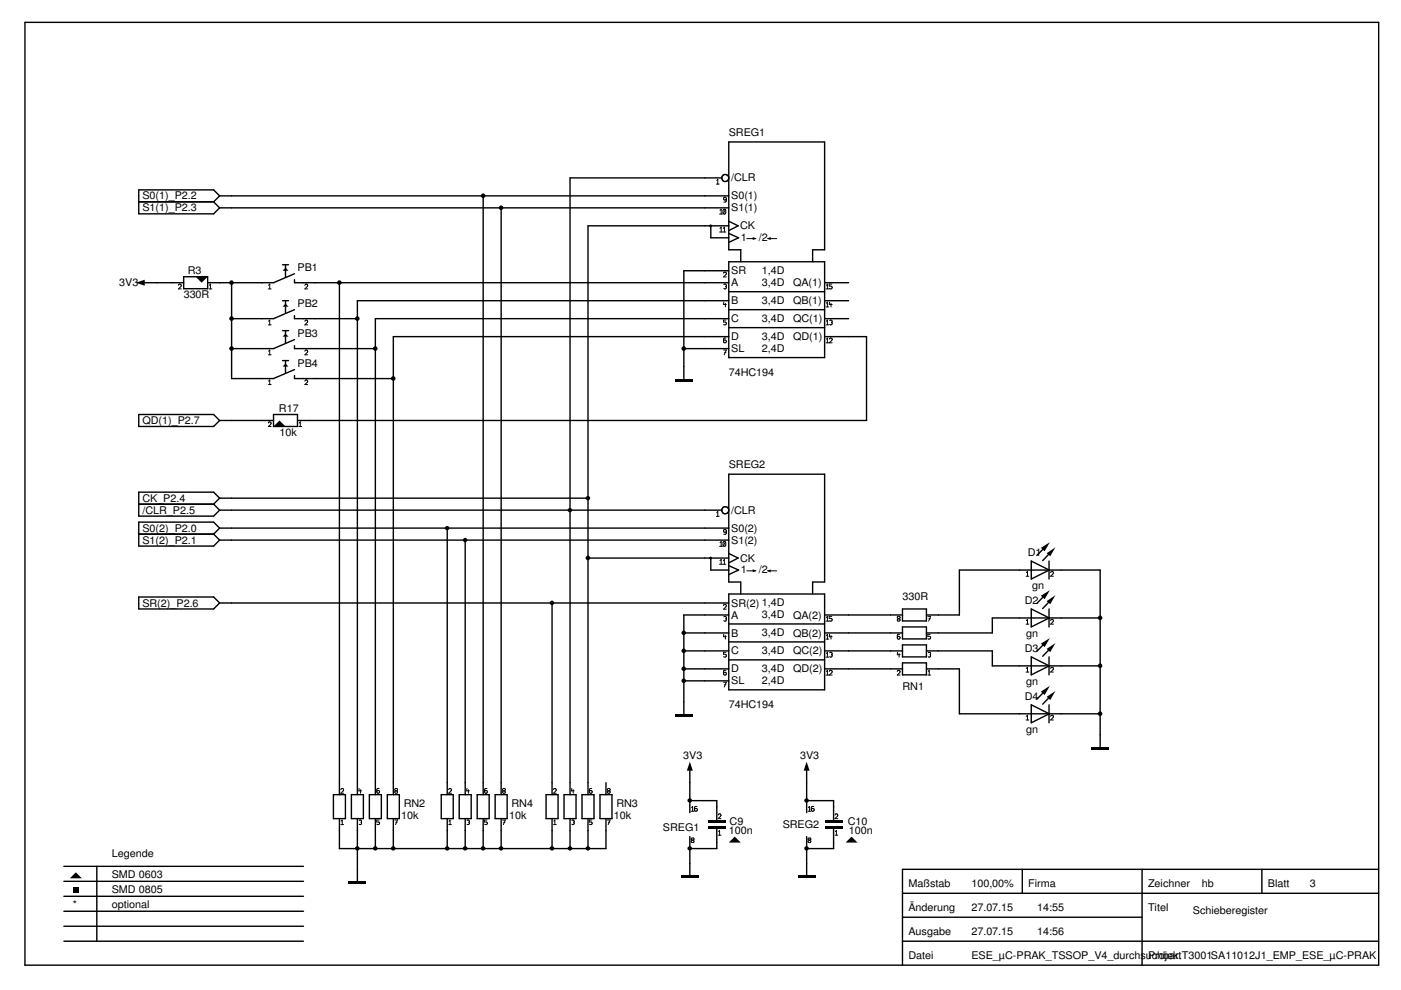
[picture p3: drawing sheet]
<svg xmlns="http://www.w3.org/2000/svg" width="297mm" height="210mm" viewBox="0 0 297 210" stroke-linecap="round" stroke-linejoin="round" font-family="sans-serif">
<g fill="#000">
<path d="M41.5 58.7h2.5l-1.2 1.2zM59.9 57.4l.6-.6 .7 .6zM159.6 50.2l.8 .4-.8 .3zM162.6 50.6l.8-.4v.7zM28.8 59.9l1.9-.6v1.3zM59.9 77.7l.6-.6 .7 .6zM59.9 71.4l.6-.7 .7 .7zM59.9 65l.6-.6 .7 .6zM58 90.4l1.3-1.2 1.2 1.2zM220.7 116.2l1.9-1.2-1.1 1.9zM221.9 117.3l1.9-1.3-1.1 1.9zM159.6 120.7l.8 .3-.8 .3z"/>
<path d="M162.6 121l.8-.3v.7zM220.7 126.3l1.9-1.2-1.1 1.9zM220.7 136.5l1.9-1.2-1.1 1.9zM221.9 127.5l1.9-1.3-1.1 1.9zM221.9 137.6l1.9-1.2-1.1 1.9zM220.7 146.6l1.9-1.2-1.1 2zM221.9 147.7l1.9-1.2-1.1 1.9zM146.3 161.5l.6 1.9h-1.3zM154.5 178.6l1.3-1.2 1.3 1.2zM171 161.5l.7 1.9h-1.3zM179.3 178.6l1.2-1.2 1.3 1.2zM14.8 186.2l1.3-1.2 1.3 1.2z"/>
<path d="M143.1 80.3h3.8v.6h-3.8z" fill-rule="evenodd"/>
<path d="M143.1 151.3h3.8v.7h-3.8z" fill-rule="evenodd"/>
<path d="M231.3 158.3h3.9v.7h-3.9z" fill-rule="evenodd"/>
<path d="M150.1 173.9h3.8v.6h-3.8z" fill-rule="evenodd"/>
<path d="M150.1 175.1h3.8v.7h-3.8z" fill-rule="evenodd"/>
<path d="M174.8 173.9h3.8v.6h-3.8z" fill-rule="evenodd"/>
<path d="M174.8 175.1h3.8v.7h-3.8z" fill-rule="evenodd"/>
<path d="M15.4 188.1h1.3v1.3h-1.3z" fill-rule="evenodd"/>
<path d="M73.9 186.9h3.8v.6h-3.8z" fill-rule="evenodd"/>
<path d="M144.4 185.6h3.8v.6h-3.8z" fill-rule="evenodd"/>
<path d="M169.1 185.6h3.8v.6h-3.8z" fill-rule="evenodd"/>
<circle cx="49.1" cy="59.9" r=".49"/>
<circle cx="71.9" cy="59.9" r=".49"/>
<circle cx="102.4" cy="41.5" r=".49"/>
<circle cx="106.2" cy="44" r=".49"/>
<circle cx="150.7" cy="47.9" r=".3"/>
<circle cx="49.1" cy="67.5" r=".49"/>
<circle cx="49.1" cy="73.9" r=".49"/>
<circle cx="75.8" cy="67.5" r=".49"/>
<circle cx="79.6" cy="73.9" r=".49"/>
<circle cx="145" cy="73.9" r=".49"/>
<circle cx="83.4" cy="80.2" r=".49"/>
<circle cx="94.8" cy="112" r=".48"/>
<circle cx="98.6" cy="114.5" r=".48"/>
<circle cx="120.8" cy="108.2" r=".48"/>
<circle cx="124.6" cy="118.3" r=".49"/>
<circle cx="124.7" cy="105.6" r=".48"/>
<circle cx="150.7" cy="118.3" r=".3"/>
<circle cx="117" cy="127.8" r=".49"/>
<circle cx="145" cy="138" r=".49"/>
<circle cx="145" cy="134.2" r=".49"/>
<circle cx="233.2" cy="131" r=".49"/>
<circle cx="145" cy="141.8" r=".49"/>
<circle cx="145" cy="144.3" r=".49"/>
<circle cx="233.2" cy="141.2" r=".49"/>
<circle cx="233.2" cy="151.3" r=".49"/>
<circle cx="75.8" cy="179.9" r=".48"/>
<circle cx="79.6" cy="179.9" r=".48"/>
<circle cx="83.4" cy="179.9" r=".48"/>
<circle cx="94.8" cy="179.9" r=".48"/>
<circle cx="98.6" cy="179.9" r=".48"/>
<circle cx="102.4" cy="179.9" r=".48"/>
<circle cx="106.2" cy="179.9" r=".48"/>
<circle cx="117" cy="179.9" r=".48"/>
<circle cx="120.8" cy="179.9" r=".48"/>
<circle cx="124.7" cy="179.9" r=".48"/>
<circle cx="146.2" cy="179.9" r=".48"/>
<circle cx="146.2" cy="169.7" r=".48"/>
<circle cx="171" cy="179.9" r=".48"/>
<circle cx="171" cy="169.7" r=".48"/>
</g>
<g fill="none" stroke="#000" stroke-width=".3">
<path d="M5.3 4.7h287v199.9h-287zM153 37.7h-32.1v130.8M29.4 42.8h15.9M30.7 59.9h8.2M38.9 58.7h5.1v2.5h-5.1zM45.3 42.8l1.3 1.3M46.6 41.5l-1.3-1.2h-15.9v5h15.9l1.3-1.2M46.6 44.1h107.9M46.6 41.5h107.9M46.6 41.5l-1.3 1.3M49.1 59.9v20.4h8.9l4.4-1.9M59.9 56.1h1.3"/>
<path d="M60.5 56.1v2.6M62.4 58l-4.4 1.9h-14M62.4 59.3v.6h92.1M72 59.9v108.6M102.4 41.5v127M106.3 44.1v124.4M150.7 47.9v2.5h3.8M154.5 57.4h-9.5v22.9M154.5 47.9h-29.8v120.6M154.5 55.5h20.3v20.3h-20.3zM154.5 46.9l2 1-2 1M154.5 49.5l2.1 .9-2.1 1"/>
<path d="M157.1 55.5v-2.5h-2.6v-22.9h20.3v22.9h-2.5v2.5M174.8 59.9h5.1M59.9 76.5h1.3M59.9 70.1h1.3M59.9 63.8h1.3M60.5 63.8v2.5M60.5 70.1v2.6M60.5 76.5v2.5M62.4 79.6v.7h21M62.4 66.9v.7h13.4M62.4 73.3v.6h17.2M62.4 72l-4.4 1.9h-8.9"/>
<path d="M62.4 65.7l-4.4 1.9h-8.9M145 73.9h9.5M154.5 67.6h-74.9v100.9M154.5 63.8h-78.7v104.7M154.5 71.4h-71.1v97.1M154.5 69.5h20.3M154.5 65.7h20.3M154.5 61.8h20.3M174.8 71.4h8.9v17.8h-120.6M174.8 67.6h5.1M174.8 63.8h5.1M29.4 87.9h15.9l1.3 1.3-1.3 1.2h-15.9z"/>
<path d="M46.6 89.2h11.4M58 87.9h5.1v2.5h-5.1zM29.4 106.9h15.9M29.4 113.2h15.9M45.3 106.9l1.3 1.3M45.3 113.2l1.3 1.3M46.6 108.2h106.4M46.6 105.6l-1.3-1.2h-15.9v5h15.9l1.3-1.2M46.6 112l-1.3-1.3h-15.9v5.1h15.9l1.3-1.3M46.6 105.6h78.1M46.6 105.6l-1.3 1.3M46.6 114.5h107.9"/>
<path d="M46.6 112h107.9M46.6 112l-1.3 1.2M94.8 112v56.5M98.6 114.5v54M124.7 118.3h29.8M150.7 118.3v2.6h3.8M154.5 117.3l2 1-2 1M154.5 119.9l2.1 1-2.1 .9M218.6 119l3.9 1.9-3.9 1.9zM221.7 115.9l-1.9 1.9M222.4 119v3.8M222.9 117l-1.8 1.9"/>
<path d="M29.4 126.6h15.9l1.3 1.2-1.3 1.3h-15.9zM46.6 127.8h107.9M117 127.8v40.7M145 134.2h9.5M145 138h9.5M154.5 130.4h-9.5v20.9M154.5 125.9h20.3v20.4h-20.3zM154.5 139.9h20.3M154.5 136.1h20.3M154.5 132.3h20.3M157.1 125.9v-2.5h-2.6v-22.9h20.3v22.9h-2.5v2.5M174.8 130.4h16.5"/>
<path d="M174.8 134.2h16.5M174.8 138h16.5M191.3 129.1h5.1v2.6h-5.1zM191.3 132.9h5.1v2.6h-5.1zM191.3 136.7h5.1v2.6h-5.1zM196.4 130.4h7v-9.5h29.9v37.4M196.4 138h14v3.2h22.9M218.6 129.1l3.9 1.9-3.9 1.9zM218.6 139.3l3.9 1.9-3.9 1.9zM221.7 126.1l-1.9 1.8M221.7 136.2l-1.9 1.9M222.4 129.1v3.8"/>
<path d="M222.4 139.3v3.8M222.9 127.1l-1.8 1.9M222.9 137.3l-1.8 1.8M233.3 131h-22.9v3.2h-14M145 141.8h9.5M145 144.4h9.5M174.8 141.8h16.5M191.3 140.5h5.1v2.6h-5.1zM196.4 141.8h7v9.5h29.9M218.6 149.4l3.9 1.9-3.9 1.9zM221.7 146.4l-1.9 1.9M222.4 149.4v3.8"/>
<path d="M222.9 147.4l-1.8 1.9M70.7 168.5h2.5v5.1h-2.5zM72 173.6v6.3h56.5v-6.3M74.5 168.5h2.5v5.1h-2.5zM75.8 173.6v13.3M78.3 168.5h2.6v5.1h-2.6zM79.6 173.6v6.3M82.1 168.5h2.6v5.1h-2.6zM83.4 173.6v6.3M93.6 168.5h2.5v5.1h-2.5zM94.8 173.6v6.3M97.4 168.5h2.5v5.1h-2.5z"/>
<path d="M98.6 173.6v6.3M101.2 168.5h2.5v5.1h-2.5zM102.4 173.6v6.3M105 168.5h2.5v5.1h-2.5zM106.3 173.6v6.3M115.8 168.5h2.5v5.1h-2.5zM117 173.6v6.3M119.6 168.5h2.5v5.1h-2.5zM120.9 173.6v6.3M123.4 168.5h2.5v5.1h-2.5zM124.7 173.6v6.3M127.2 168.5h2.5v5.1h-2.5z"/>
<path d="M128.5 165.9v2.6M146.3 163.4v8.9M146.3 177.4v8.2M146.3 169.8h5.7v4.1M152 175.8v4.1h-5.7M171 163.4v8.9M171 177.4v8.2M171 169.8h5.7v4.1M176.7 175.8v4.1h-5.7M13.5 199.6h50.8M13.5 196.4h50.8M13.5 193.2h50.8"/>
<path d="M13.5 190h50.8M13.5 186.9h50.8M13.5 183.7h50.8M20.5 183.7v15.9M191.3 199.6h101M191.3 194.5h50.8M191.3 189.4h101M216.7 184.3v5.1M242.1 184.3v20.3M267.5 184.3v5.1M292.3 184.3h-101v20.3"/>
<circle cx="153.8" cy="37.7" r=".75"/>
<circle cx="153.8" cy="108.2" r=".75"/>
</g>
<g fill="none" stroke="#000" stroke-width=".21">
<path d="M151.9 39h.6M152 38.3l.2-.3v1M152.6 45.4h.6M152.6 49.2h.6M152.7 44.6l.2-.2v1M152.7 48.4l.2-.2v1M153.3 49.2h.6M153.4 48.4l.2-.2v1M153.4 58l.2-.3 .3 .1v.4l-.5 .5h.6M153.8 44.4h-.4v.9M153.8 44.4l.1 .7-.2 .3-.3-.1M153.8 44.4l-.4 .9"/>
<path d="M154 42.2l-.4 .2-.1-.1v-.4l.3-.1 .2 .3-.1 .7h-.4M158.3 50.6h1.9M162.8 50.6h1.9M37.8 60.5l.1-.2a.32 .32 0 0 1 .3 0 .32 .32 0 0 1 .2 .3l-.6 .7h.6M44.3 61.3h.6M44.4 60.5l.2-.3v1.1M56.9 61.3h.6M56.9 75.2h.6M56.9 68.9h.6M56.9 60.5l.3-.3v1.1M56.9 68.1l.3-.2v1M56.9 74.5l.3-.3v1"/>
<path d="M64.6 60.5l.3-.3 .2 .1v.4l-.5 .6h.6M64.6 68.1l.3-.2h.2v.5l-.5 .5h.6M64.6 74.5l.3-.3 .2 .1v.4l-.5 .5h.6M153.4 74.2h.6l-.5 1M153.5 60.3h.4v.4M153.5 64.1l-.1 .5h.6M153.6 74.7h.3M153.8 64.3v.8M153.8 60.7h.1M153.9 60.7v.5h-.4M153.9 67.9h-.5v.4h.4l.2 .2-.2 .4-.4-.1M153.9 71.7h-.3l-.2 .2 .1 .7h.4l.1-.3-.2-.2-.3 .1-.1 .1"/>
<path d="M175.1 61.3h.6M175.1 68.9h.6M175.1 65.1h.6M175.1 72.7h.6M175.2 60.5l.2-.3v1.1M175.2 64.3l.2-.2v1M175.2 68.1l.2-.2v1M175.2 71.9l.2-.2v1M175.8 71.9a.32 .32 0 0 1 .4-.2 .32 .32 0 0 1 .2 .3l-.6 .7h.6M175.9 67.9a.32 .32 0 0 1 .4 0 .32 .32 0 0 1 .1 .3v.2M175.9 64.1l-.1 .5h.6M176.2 64.3v.8"/>
<path d="M176.3 68.4h.1M176.4 60.2h-.6v.5h.6v.3a.39 .39 0 0 1-.6 .2M176.4 68.4v.2a.33 .33 0 0 1-.5 .2M56.9 89.7v-.2a.32 .32 0 0 1 .4 0 .32 .32 0 0 1 .2 .3l-.6 .6h.6M56.9 81.5h.6M56.9 80.8l.3-.2v.9M63.4 90.4h.6M63.5 89.7l.2-.2v.9M64.6 80.8l.3-.2h.2v.5l-.5 .4h.6M151.9 109.5h.6M152 108.7l.2-.2v1M152.6 115.8h.6"/>
<path d="M152.6 119.6h.6M152.7 115.1l.2-.3v1M152.7 118.9l.2-.3v1M153.3 119.6h.6M153.4 118.9l.2-.3v1M153.8 114.9l.1 .7-.2 .2-.3-.1M153.8 114.9h-.4v.8M153.8 114.9l-.4 .8M154 112.6l-.4 .3-.1-.1v-.4l.3-.1 .2 .2-.1 .7-.4 .1M153.4 128.4l.2-.3 .3 .1v.5l-.5 .5h.6M153.5 130.8h.4v.4M153.5 134.5l-.1 .5h.6"/>
<path d="M153.8 134.7v.8M153.8 131.2h.1M153.9 131.2v.4h-.4M153.9 138.3h-.5v.4h.4l.2 .3-.2 .3-.4-.1M158.3 121h1.9M162.8 121h1.9M175.1 131.7h.6M175.1 135.5h.6M175.1 139.3h.6M175.2 130.9l.2-.2v1M175.2 134.7l.2-.2v1M175.2 138.6l.2-.3v1"/>
<path d="M175.9 138.4a.32 .32 0 0 1 .4-.1 .32 .32 0 0 1 .1 .3v.2M175.9 134.5l-.1 .5h.6M176.2 134.7v.8M176.3 138.8h.1M176.4 130.7h-.6v.4l.6 .1v.2a.39 .39 0 0 1-.6 .2M176.4 138.8v.3a.33 .33 0 0 1-.5 .1M190.3 138.3l-.1 .5h.6M190.4 130.7l.4 .2v.1l-.6 .4 .2 .3h.3l.1-.3-.6-.4zM190.6 138.6v.7M190.8 134.5h-.3l-.3 .2 .1 .7h.5v-.2l-.2-.3-.3 .1-.1 .2M196.7 130.7h.6l-.4 1M196.8 138.4h.4v.4"/>
<path d="M196.9 131.2h.3M197.2 138.8h.1M197.2 134.5h-.5v.4h.4l.2 .3-.2 .3-.4-.1M197.2 138.8v.4h-.4M217.5 122.2h.6M217.5 132.3h.6M217.6 121.4l.2-.2v1M217.6 131.6l.2-.3v1M222.8 121.4l.2-.2h.3v.5l-.5 .5h.5M222.8 131.6l.2-.3 .3 .1v.4l-.5 .5h.5M153.4 144.7h.6l-.5 1M153.6 145.2h.3"/>
<path d="M153.9 142.1h-.3l-.2 .3 .1 .6h.4l.1-.2-.2-.3-.3 .1-.1 .2M175.1 143.1h.6M175.2 142.4l.2-.3v1M175.8 142.4a.32 .32 0 0 1 .4-.3 .32 .32 0 0 1 .2 .4l-.6 .6h.6M190.2 142.4l.3-.3 .3 .1v.4l-.6 .5h.6M196.7 143.1h.6M196.8 142.4l.2-.3v1M217.5 142.5h.6M217.5 152.7h.6M217.6 141.7l.2-.2v1M217.6 151.9l.2-.3v1.1M222.8 141.7l.2-.2 .3 .1v.4l-.5 .5h.5"/>
<path d="M222.8 151.9l.2-.3 .3 .1v.4l-.5 .6h.5M72.3 167.4l.2-.2 .3 .1v.4l-.5 .5h.6M72.3 174.8h.6M72.3 174.1l.3-.2v.9M76.2 173.9h.4v.4M76.2 167.2l-.1 .5h.6M76.5 167.4v.8M76.5 174.3h.1M76.6 174.3v.5h-.4M80.4 167.2h-.3l-.2 .2 .1 .7h.4l.1-.2-.2-.3-.4 .3M80.4 173.9h-.5v.4h.5l.1 .2-.2 .3h-.4M83.7 167.3l.2-.1h.3l.1 .1v.2l-.6 .4 .2 .3h.3l.1-.3-.6-.4z"/>
<path d="M83.7 173.9h.6l-.4 .9M83.9 174.3h.3M95.1 167.4l.2-.2 .3 .1v.4l-.5 .5h.6M95.1 174.8h.6M95.2 174.1l.2-.2v.9M99 173.9h.4v.4M99 167.2l-.1 .5h.6M99.3 167.4v.8M99.4 174.3h.1M99.4 174.3v.5h-.4M103.2 167.2h-.2l-.3 .2 .1 .7h.4l.1-.2-.2-.3-.4 .3M103.2 173.9h-.5v.4h.5l.1 .2-.2 .3h-.4"/>
<path d="M106.5 167.3l.2-.1h.3l.1 .1v.2l-.6 .4 .2 .3h.3l.1-.3-.6-.4zM106.5 173.9h.6l-.4 .9M106.8 174.3h.3M117.3 167.4l.3-.2 .3 .1v.4l-.6 .5h.6M117.3 174.8h.6M117.4 174.1l.2-.2v.9M121.2 173.9h.5v.4M121.2 167.2v.5h.5M121.5 167.4v.8M121.6 174.3h.1M121.7 174.3v.5h-.5M125.5 167.2h-.3l-.2 .2v.7h.5l.1-.2-.3-.3-.3 .3"/>
<path d="M125.5 173.9h-.5v.4h.5l.1 .2-.3 .3h-.3M128.8 173.9h.6l-.5 .9M128.9 167.2l-.1 .3 .6 .4-.2 .3-.4-.2v-.1l.6-.4-.2-.3zM129 174.3h.3M146.6 172h.5M146.6 171.2l.3-.2v1M146.7 177.7l-.1 .3 .5 .3-.1 .3-.4-.1v-.2l.5-.3-.1-.3zM147.8 171l-.5 .1-.1 .6a.32 .32 0 0 0 .4 .3 .32 .32 0 0 0 .3-.3 .32 .32 0 0 0-.4-.3 .32 .32 0 0 0-.3 .3M152.3 172.8l.2-.2h.3v.5l-.5 .5h.6M152.3 177.1h.6M152.4 176.3l.2-.2v1M171.3 172h.6"/>
<path d="M171.4 171.2l.2-.2v1M171.5 177.7l-.2 .3 .6 .3-.1 .3-.5-.1v-.2l.6-.3-.1-.3zM172.5 171l-.4 .1-.1 .6a.32 .32 0 0 0 .4 .3 .32 .32 0 0 0 .2-.3 .32 .32 0 0 0-.3-.3 .32 .32 0 0 0-.3 .3M177 172.8l.2-.2h.3v.5l-.5 .5h.6M177 177.1h.6M177.1 176.3l.2-.2v1"/>
</g>
<g font-size="2.2">
<text x="154.5" y="28.8">SREG1</text>
<text x="155" y="38.5">/CLR</text>
<text x="30.2" y="44.8">S1(1)_P2.3</text>
<text x="30.2" y="42.3">S0(1)_P2.2</text>
<text x="155" y="42.3">S0(1)</text>
<text x="155" y="44.8">S1(1)</text>
<text x="156.9" y="48.6">CK</text>
<text x="157.1" y="51.1">1</text>
<text x="160.9" y="51.1">/2</text>
<text x="39.8" y="58.2">R3</text>
<text x="63.1" y="57.4">PB1</text>
<text x="155" y="58.2">SR</text>
<text x="161.5" y="58">1,4D</text>
<text x="25.3" y="60.7">3V3</text>
<text x="38.9" y="63.2">330R</text>
<text x="63.1" y="65">PB2</text>
<text x="155" y="64.5">B</text>
<text x="155" y="60.7">A</text>
<text x="161.5" y="64.4">3,4D</text>
<text x="161.5" y="60.6">3,4D</text>
<text x="168.1" y="60.7">QA(1)</text>
<text x="168.1" y="64.5">QB(1)</text>
<text x="63.1" y="71.4">PB3</text>
<text x="155" y="68.3">C</text>
<text x="161.5" y="68.2">3,4D</text>
<text x="168.1" y="68.3">QC(1)</text>
<text x="63.1" y="77.7">PB4</text>
<text x="155" y="74.7">SL</text>
<text x="155" y="72.1">D</text>
<text x="161.5" y="74.5">2,4D</text>
<text x="161.5" y="72">3,4D</text>
<text x="168.1" y="72.1">QD(1)</text>
<text x="154.5" y="79.6">74HC194</text>
<text x="30.2" y="89.9">QD(1)_P2.7</text>
<text x="59.1" y="87.4">R17</text>
<text x="59.3" y="92.5">10k</text>
<text x="154.5" y="99.3">SREG2</text>
<text x="30.2" y="106.4">CK_P2.4</text>
<text x="30.2" y="108.9">/CLR_P2.5</text>
<text x="30.2" y="112.7">S0(2)_P2.0</text>
<text x="155" y="108.9">/CLR</text>
<text x="155" y="112.7">S0(2)</text>
<text x="30.2" y="115.3">S1(2)_P2.1</text>
<text x="155" y="115.3">S1(2)</text>
<text x="156.9" y="119.1">CK</text>
<text x="217.9" y="117.9">D1</text>
<text x="157.1" y="121.5">1</text>
<text x="160.9" y="121.5">/2</text>
<text x="218.9" y="124.9">gn</text>
<text x="30.2" y="128.6">SR(2)_P2.6</text>
<text x="155" y="131.1">A</text>
<text x="155" y="128.6">SR(2) 1,4D</text>
<text x="161.5" y="131">3,4D</text>
<text x="168.1" y="131.1">QA(2)</text>
<text x="191.3" y="127.3">330R</text>
<text x="217.3" y="128.1">D2</text>
<text x="155" y="135">B</text>
<text x="161.5" y="134.8">3,4D</text>
<text x="168.1" y="135">QB(2)</text>
<text x="217.6" y="135.1">gn</text>
<text x="155" y="142.6">D</text>
<text x="155" y="138.8">C</text>
<text x="161.5" y="142.5">3,4D</text>
<text x="161.5" y="138.6">3,4D</text>
<text x="168.1" y="138.8">QC(2)</text>
<text x="168.1" y="142.6">QD(2)</text>
<text x="217.3" y="138.2">D3</text>
<text x="155" y="145.1">SL</text>
<text x="161.5" y="145">2,4D</text>
<text x="191.3" y="146.3">RN1</text>
<text x="217.3" y="148.4">D4</text>
<text x="217.6" y="145.2">gn</text>
<text x="154.5" y="150.1">74HC194</text>
<text x="217.6" y="155.4">gn</text>
<text x="144.9" y="161">3V3</text>
<text x="169.6" y="161">3V3</text>
<text x="85.1" y="173.7">10k</text>
<text x="85.6" y="171.1">RN2</text>
<text x="107.9" y="173.7">10k</text>
<text x="108.5" y="171.1">RN4</text>
<text x="130.2" y="173.7">10k</text>
<text x="130.7" y="171.1">RN3</text>
<text x="140.5" y="176.1">SREG1</text>
<text x="154.6" y="176.9">100n</text>
<text x="154.7" y="175">C9</text>
<text x="165.9" y="175.5">SREG2</text>
<text x="179.7" y="175">C10</text>
<text x="180" y="176.9">100n</text>
<text x="23.7" y="181.8">Legende</text>
<text x="23.7" y="189.4">SMD 0805</text>
<text x="23.7" y="186.2">SMD 0603</text>
<text x="192.6" y="188.1">Maßstab</text>
<text x="205.9" y="188.1">100,00%</text>
<text x="218" y="188.1">Firma</text>
<text x="243.4" y="188.1">Zeichner</text>
<text x="254.8" y="188.1">hb</text>
<text x="268.8" y="188.1">Blatt</text>
<text x="277.7" y="188.1">3</text>
<text x="15.4" y="192.6">*</text>
<text x="23.7" y="192.6">optional</text>
<text x="192.6" y="193.2">Änderung</text>
<text x="205.9" y="193.2">27.07.15</text>
<text x="219.9" y="193.2">14:55</text>
<text x="243.4" y="193.2">Titel</text>
<text x="252.9" y="193.8">Schieberegister</text>
<text x="192.6" y="198.3">Ausgabe</text>
<text x="192.6" y="203.4">Datei</text>
<text x="205.9" y="198.3">27.07.15</text>
<text x="205.9" y="203.4">ESE_µC-PRAK_TSSOP_V4_durchsuchbar.T3001SA11012J1_EMP_ESE_µC-PRAK</text>
<text x="219.9" y="198.3">14:56</text>
<text x="243.4" y="203.4">Projekt</text>
</g>
</svg>
